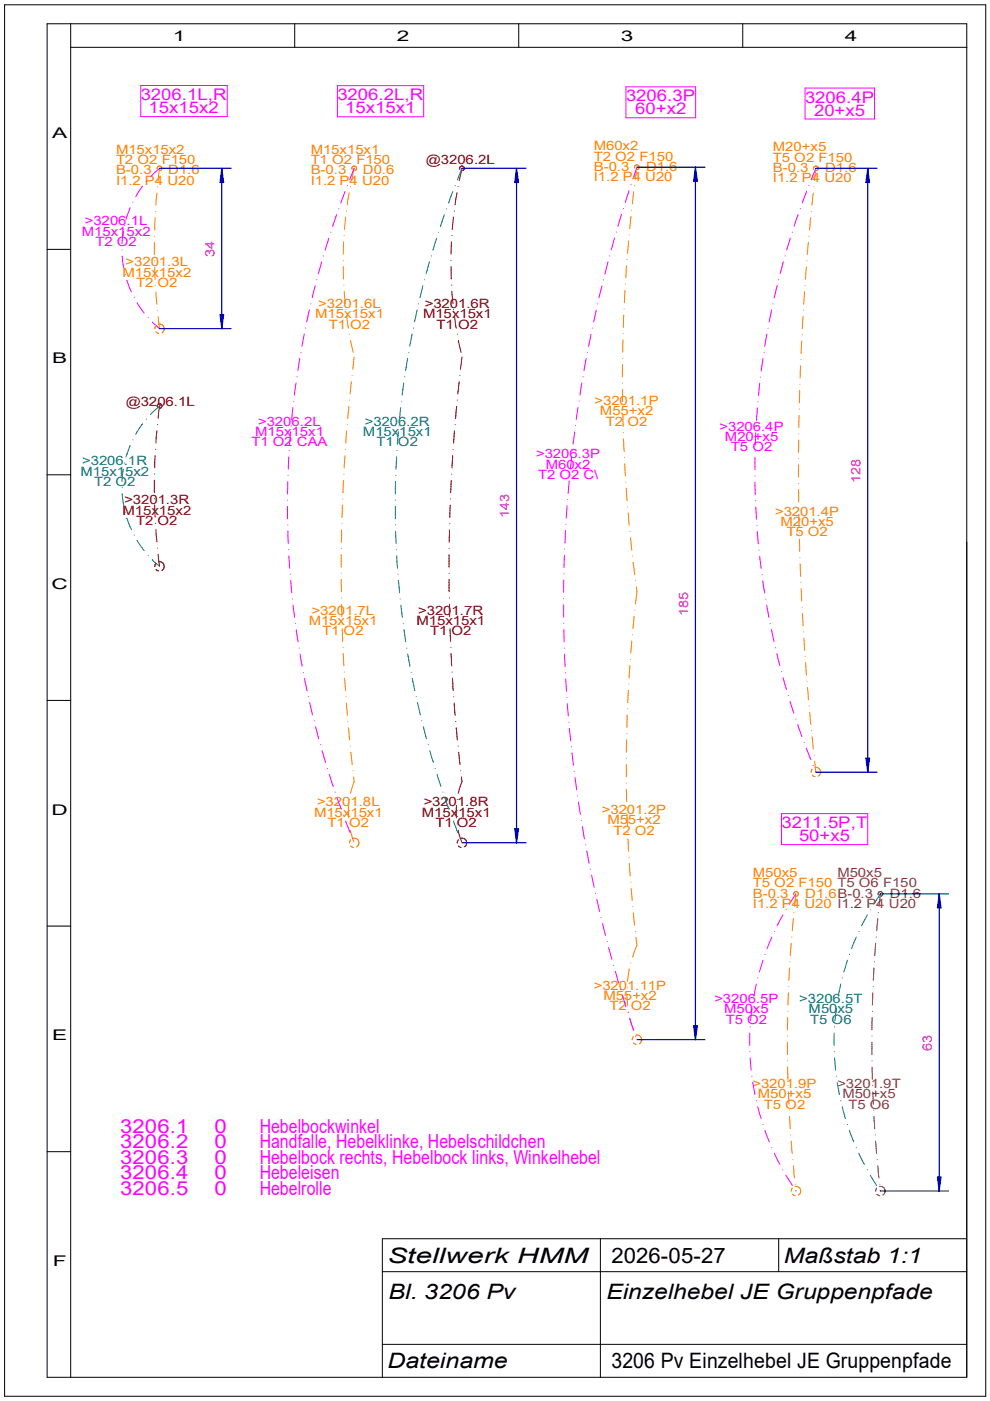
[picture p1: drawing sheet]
<svg xmlns="http://www.w3.org/2000/svg" width="210mm" height="297mm" viewBox="0 0 210 297" stroke-linecap="round" stroke-linejoin="round" font-family="sans-serif">
<g fill="none" stroke="#000" stroke-width=".21">
<path d="M1 1h208v295h-208zM10 5h195v287h-195zM15 10h190M15 5v287M62.5 5v5M110 5v5M157.5 5v5M10 52.9h5M10 100.7h5M10 148.5h5M10 196.3h5M10 244.2h5"/>
<path d="M81.1 269.6h123.9M127.3 262.6v29.4M165.1 262.6v7M205 262.6h-123.9v29.4M81.1 285h123.9"/>
</g>
<g fill="none" stroke="#f0f" stroke-width=".21">
<path d="M29.8 18.1h18.4v6.6h-18.4zM71.5 18.2h18.3v6.6h-18.3zM132.7 18.4h14.8v6.6h-14.8zM170.7 18.7h14.7v6.5h-14.7zM30.2 39.5l-1.4 2.2M31 38.5h.1M33.8 35.7l-1.9 1.8M73.6 39.4h.1M75.1 35.7l-1 2.4M133.8 39.2h.1M135 35.4l-.8 2.5M171.5 39.3h.1"/>
<path d="M173 35.7l-1 2.4M25.9 53h.1M25.9 54.3l.3 2.6M26.2 49.1l-.3 2.6M26.4 47.8h.1M26.5 58.2h.1M26.9 59.4l1 2.5M27.6 44l-.9 2.5M28.2 42.8h.1M67.1 59.3h.1M68.2 55.5l-.7 2.5M68.6 54.3h.1"/>
<path d="M69.7 50.5l-.7 2.5M70.1 49.2h.1M71.4 45.5l-.9 2.5M71.8 44.3h.1M73.2 40.6l-.9 2.5M127.9 59.4h.1M128.9 55.5l-.6 2.6M129.2 54.3h.1M130.3 50.5l-.7 2.5M130.7 49.2h.1M131.8 45.4l-.8 2.6M132.2 44.2h.1"/>
<path d="M133.3 40.4l-.7 2.5M165.1 59.3h.1M166.1 55.5l-.7 2.5M166.5 54.3h.1M167.6 50.5l-.8 2.5M168 49.2h.1M169.2 45.5l-.8 2.5M169.7 44.2h.1M171 40.6l-.9 2.4M28.4 63.1h.1M29.1 64.2v.1M29.1 64.3l1.5 2.1"/>
<path d="M31.4 67.4h.1M32.3 68.3l1.5 1.4M62.9 79.9h.1M63.5 76l-.3 2.6M63.8 74.7h.1M64.5 70.8l-.5 2.6M64.8 69.6h.1M65.6 65.7l-.6 2.5M65.9 64.4h.1M66.8 60.6l-.6 2.5M123.6 79.9h.1M124.3 76l-.5 2.6"/>
<path d="M124.5 74.7h.1M125.3 70.9l-.5 2.5M125.6 69.6h.1M126.4 65.7l-.5 2.6M126.7 64.4h.1M127.6 60.6l-.6 2.6M161.2 80h.1M161.8 76l-.4 2.7M162 74.8h.1M162.6 70.9l-.5 2.5M162.8 69.6h.1M163.6 65.7l-.5 2.6"/>
<path d="M163.9 64.4h.1M164.8 60.6l-.6 2.6M61.3 96.9l-.2 2.6M61.3 95.5h.1M61.6 91.6l-.2 2.6M61.7 90.3h.1M62.1 86.4l-.3 2.6M62.3 85.1h.1M62.8 81.2l-.4 2.6M121.2 96.8l-.3 2.6M121.4 95.5h.1M121.8 91.6l-.3 2.5"/>
<path d="M122 90.3h.1M122.6 86.4l-.4 2.5M122.8 85h.1M123.4 81.2l-.4 2.6M160.1 97v2.6M160.1 95.7h.1M160.2 91.7l-.1 2.7M160.3 90.4h.1M160.6 86.5l-.2 2.6M160.7 85.2h.1M161.1 81.2l-.3 2.7M61 107.4v2.6"/>
<path d="M61 106h.1M61 102.1v2.6M61 111.3h.1M61 100.8h.1M61 112.6l.1 2.6M61.2 116.5h.1M61.3 117.9l.1 2.6M119.7 117.7l-.1 2.7M119.7 116.4h.1M119.9 112.5l-.1 2.6M120 111.2h.1M120.2 107.2l-.1 2.7"/>
<path d="M120.4 105.9h.1M120.7 102l-.3 2.6M120.8 100.7h.1M160.1 102.2v2.7M160.1 100.9h.1M160.2 106.2h.1M160.2 107.5l.2 2.6M160.5 111.4h.1M160.6 112.7l.2 2.6M160.9 116.6h.1M161.1 117.9l.3 2.6M61.5 121.8h.1"/>
<path d="M61.6 123.1l.2 2.6M62 127h.1M62.1 128.3l.3 2.6M62.6 132.2h.1M62.8 133.5l.4 2.6M63.4 137.4h.1M63.6 138.7l.5 2.6M119.5 128.2v2.7M119.5 126.9h.1M119.5 132.2h.1M119.5 133.5l.1 2.6M119.5 121.7h.1"/>
<path d="M119.5 123v2.6M119.6 137.4h.1M119.7 138.7l.1 2.7M161.5 121.8h.1M161.7 123.1l.4 2.6M162.3 127h.1M162.6 128.3l.4 2.6M163.3 132.2h.1M163.5 133.5l.6 2.6M164.4 137.3h.1M164.7 138.6l.7 2.5M64.3 142.6h.1"/>
<path d="M64.6 143.8l.5 2.6M65.4 147.7h.1M65.7 149l.6 2.6M66.6 152.8h.1M66.9 154.1l.7 2.5M67.9 157.9h.1M68.3 159.2l.7 2.5M119.9 142.7h.1M119.9 143.9l.2 2.7M120.2 147.9h.1M120.3 149.2l.2 2.6M120.6 153.1h.1"/>
<path d="M120.7 154.4l.3 2.7M121.1 158.3h.1M121.3 159.6l.3 2.7M165.7 142.4h.1M166 143.7l.8 2.5M167.1 147.4h.1M167.5 148.7l.8 2.5M168.7 152.4h.1M169.2 153.7l.8 2.5M170.5 157.4h.1M170.9 158.6l1 2.5M69.4 162.9h.1"/>
<path d="M69.8 164.2l.9 2.5M71 167.9h.1M71.5 169.2l.8 2.4M72.8 172.8h.1M73.3 174.1l.9 2.4M74.7 177.8h.1M121.8 163.5v.1M121.9 164.8l.4 2.7M122.4 168.7h.1M122.6 170.1l.5 2.5M123.2 173.9h.1M123.5 175.2l.4 2.6"/>
<path d="M124.2 179.1h.1M165.7 172.5h18.3v6.6h-18.3zM172.4 162.3h.1M172.9 163.5l.1 .2M124.4 180.4l.5 2.6M125.1 184.3h.1M125.4 185.5l.6 2.6M126.2 189.4h.1M126.5 190.7l.6 2.6M127.4 194.5h.1M127.8 195.8l.6 2.5M128.7 199.6h.1"/>
<path d="M163.7 198.7l-1.1 2.4M164.2 197.5h.1M166 194l-1.2 2.3M166.7 192.9h.1M168.7 189.5l-1.4 2.2M129 200.9l.8 2.5M130.1 204.7h.1M130.5 206l.7 2.4M131.6 209.7h.1M132 211l.7 2.5M133.1 214.7h.1M133.6 216l.8 2.5"/>
<path d="M134.8 219.7h.1M159 219v2.7M159 217.7h.1M159.4 213.8l-.3 2.6M159.6 212.5h.1M160.4 208.6l-.5 2.6M160.7 207.3h.1M161.8 203.6l-.8 2.5M162.2 202.4h.1M159 223h.1M159 224.3l.3 2.6M159.4 228.2h.1"/>
<path d="M159.6 229.5l.5 2.6M160.4 233.4h.1M160.7 234.7l.7 2.5M161.8 238.4h.1M162.2 239.6l.9 2.5M163.6 243.3h.1M164.2 244.5l1.2 2.3M165.9 248h.1M166.6 249.2l1.4 2.2M168.7 252.5h.1"/>
</g>
<g fill="none" stroke="#ff8000" stroke-width=".21">
<path d="M33.4 35.6h-.1M33.4 39.6h.1M33.4 35.9v-.4a.5 .5 0 0 1 .8-.1 .5 .5 0 0 1-.3 .8M33.8 35.7l-.3 2.6M74.3 39.5h.1M74.7 35.9a.5 .5 0 0 1 .2-.7 .5 .5 0 0 1 .7 .2 .5 .5 0 0 1-.2 .7l-.2 .1M75.1 35.7l-.6 2.6M75.3 36.2h.1M134.5 39.4h.1M134.6 35.6a.49 .49 0 0 1 .4-.6 .49 .49 0 0 1 .6 .4 .49 .49 0 0 1-.5 .5M135 35.4l-.3 2.7M172.5 35.9v-.2a.54 .54 0 0 1 .9-.4v.6l-.3 .3"/>
<path d="M172.5 35.9h.1M172.5 35.6h.1M172.6 39.6h.1M172.8 35.2h.1M173 35.7l-.3 2.6M32.7 51.4v2.6M32.8 50.1h.1M32.8 55.3h.1M32.8 56.6l.1 2.7M32.9 46.1l-.1 2.7M33 44.8h.1M33.3 40.9l-.2 2.6"/>
<path d="M72.8 55.2h.1M72.8 56.5v2.6M72.9 51.3l-.1 2.6M72.9 50h.1M73.3 46l-.3 2.6M73.4 44.7h.1M74 40.9l-.4 2.5M132.8 56.3l-.1 2.6M132.9 55h.1M133.3 51.1l-.2 2.6M133.4 49.8h.1M133.8 45.9l-.3 2.6"/>
<path d="M133.9 44.6h.1M134.4 40.6l-.3 2.7M171 56.6l-.2 2.6M171.1 55.3h.1M171.4 51.3l-.2 2.7M171.5 50.1h.1M171.9 46.1l-.3 2.7M172 44.8h.1M172.4 40.9l-.3 2.6M32.8 69.7h.1M33 60.6h.1M33.1 61.9l.2 2.6"/>
<path d="M33.1 69l-.3 .7M33.1 70.4l.6 .3M33.4 65.8h.1M33.5 67.1l.3 2.6M33.7 68.7a1.01 1.01 0 0 1 1 .7 1.01 1.01 0 0 1-.4 1.2M72.9 60.5h.1M73 61.8l.2 2.6M73.3 65.7h.1M73.5 67l.4 2.6M74.1 70.9h.1M74.3 72.2l.6 2.5M74.6 79.6h.1"/>
<path d="M75.1 75.7l-.3 2.6M132 76h.1M132 77.3v2.6M132.1 72.1l-.1 2.6M132.1 70.7h.1M132.2 66.8v2.6M132.3 65.5h.1M132.5 61.6l-.1 2.6M132.6 60.2h.1M169.7 77.6l-.1 2.6M169.8 76.2h.1M170 72.3l-.2 2.6"/>
<path d="M170.1 71h.1M170.3 67.1l-.2 2.6M170.3 65.7h.1M170.4 64.4v.1M170.6 61.8l-.2 2.6M170.7 60.5h.1M73.2 96.6l-.2 2.6M73.2 95.3h.1M73.5 91.4l-.2 2.6M73.6 90h.1M74 86.1l-.3 2.6M74.1 84.8h.1"/>
<path d="M74.5 80.9l-.3 2.6M132 81.2h.1M132 82.5v2.7M132 87.8l.1 2.6M132 86.5h.1M132.2 91.7h.1M132.2 93l.1 2.7M132.3 95.7h.1M132.4 97h.1M132.5 98.3l.1 2.6M169.3 98.6v2.6M169.3 97.2h.1"/>
<path d="M169.3 93.3v2.6M169.3 92h.1M169.4 88.1v2.6M169.5 86.7h.1M169.5 82.8v2.6M169.6 81.5h.1M72.3 117.6v2.6M72.4 116.3h.1M72.4 112.4v2.6M72.5 111h.1M72.6 107.1h.1M72.6 107.1l-.1 2.6"/>
<path d="M72.6 105.8h.1M72.8 101.9l-.1 2.6M72.9 100.5h.1M132.7 102.2h.1M132.8 103.5l.2 2.7M132.8 103.5h.1M133.1 107.5h.1M133.2 108.8l.2 2.6M133.6 112.7h.1M133.7 114l.2 2.6M134.1 117.9h.1M134.2 119.2l.4 2.6"/>
<path d="M169.3 103.8v2.6M169.3 102.5h.1M169.3 107.7h.1M169.4 109.1v2.6M169.5 113h.1M169.5 114.3v2.6M169.6 118.2h.1M169.6 119.5l.2 2.7M72.3 122.9l.1 2.6M72.3 121.5h.1M72.4 126.8h.1M72.4 128.1l.1 2.6"/>
<path d="M72.5 132h.1M72.6 133.3l.1 2.6M72.7 137.2h.1M72.8 138.6l.1 2.6M133.6 139.8h.1M133.9 135.9l-.2 2.6M134.1 134.6h.1M134.5 130.6l-.3 2.7M134.6 129.4h.1M134.7 123.1h.1M134.9 124.4l.1 1-.3 2.7M169.8 123.5h.1"/>
<path d="M169.8 124.8l.2 2.6M170.1 128.7h.1M170.1 130l.2 2.7M170.3 134h.1M170.4 135.3l.2 2.6M170.7 139.2h.1M73 142.5h.1M73.1 143.8l.1 2.6M73.3 147.7h.1M73.4 149.1l.3 2.6M73.7 153h.1M73.9 154.3l.2 2.6"/>
<path d="M74.3 158.2h.1M74.4 159.5l.3 2.6M132.8 156.8v2.7M132.9 155.5h.1M133 151.6l-.1 2.6M133.1 150.3h.1M133.2 146.3l-.1 2.7M133.3 145h.1M133.6 141.1l-.2 2.6M170.8 140.5l.2 2.6M171.1 144.4h.1M171.2 145.8l.2 2.6"/>
<path d="M171.5 149.7h.1M171.7 151l.2 2.6M172 154.9h.1M172.2 156.2l.2 2.6M73.9 170.8v2.6M74 174.7h.1M74.1 169.5h.1M74.3 176l.7 2.5M74.3 178.1l-.2 .6M74.3 179.4l.6 .3M74.8 163.4h.1M74.9 177.7a.99 .99 0 0 1 1.1 .6 .99 .99 0 0 1-.4 1.2"/>
<path d="M75 164.7l.1 1-.8 2.5M132.8 162.1v2.6M132.8 167.3l.1 2.7M132.8 160.8h.1M132.8 166h.1M132.9 171.3h.1M132.9 172.6l.1 2.6M133.1 176.5h.1M133.1 177.8l.2 2.7M172.2 163.1l-.2 .6M172.2 164.3l.6 .4M172.6 160.1h.1"/>
<path d="M172.7 161.4l.3 2.3M172.8 162.7a.98 .98 0 0 1 1.1 .6 .98 .98 0 0 1-.4 1.2M133.3 181.8h.1M133.4 183.1l.2 2.6M133.7 187h.1M133.8 188.3l.2 2.6M134.2 192.2h.1M134.3 193.5l.2 2.7M134.7 197.5h.1M134.8 198.8l.1 .3a3.5 3.5 0 0 1-.4 2.8l-.4 1M167.8 200l-.2 2.6M167.9 198.7h.1"/>
<path d="M168.2 194.7l-.2 2.7M168.3 189.4v.3M168.3 189.7h.1M168.3 193.5h.1M168.3 189.3v.1M168.5 189.1l-.2 .2M168.5 189.1l.3-.1 .4 .4v.3l-.3 .3M168.5 189.1h.1M168.7 189.5l-.2 2.7M132.9 210.7l.2 2.6M133 209.3h.1M133.3 214.6h.1"/>
<path d="M133.4 205.4l-.3 2.6M133.5 215.9l.7 2.5M133.7 204.2h.1M134.2 219.8l-.2 .6M134.3 219.8h-.1M134.7 219.6h.1M134.9 219.5a1.01 1.01 0 0 1 1.1 .6 1.01 1.01 0 0 1-.4 1.2M167 219.7h.1M167 215.7v2.7M167 214.4h.1M167.2 210.5l-.2 2.6M167.2 209.2h.1"/>
<path d="M167.4 205.2l-.1 2.7M167.5 203.9h.1M134 220.4v.1M134.3 221.1l.6 .3M167 221v2.6M167 224.9h.1M167 226.2v2.7M167.1 230.2h.1M167.1 231.5l.2 2.6M167.3 235.4h.1M167.4 236.7l.2 2.6M167.6 240.6h.1"/>
<path d="M167.8 241.9l.2 2.7M168 251.9l-.2 .7M168 253.2l.6 .3M168.1 245.9h.1M168.2 247.2l.2 2.6M168.6 251.5a.99 .99 0 0 1 1.1 .7 .99 .99 0 0 1-.4 1.2M168.6 251.1h.1M168.7 252.4v.1"/>
</g>
<g fill="none" stroke="#800000" stroke-width=".21">
<path d="M97.1 39.5h.1M97.5 35.6h.1M97.5 35.9l.1-.6a.51 .51 0 0 1 .5 0 .51 .51 0 0 1 .3 .5l-.4 .4M98 35.7l-.6 2.6M98 35.2h.1M98.4 35.6h.1M95.6 55.2h.1M95.6 56.5l.1 2.6M95.7 51.3l-.1 2.6M95.8 50h.1M96.1 46l-.2 2.6M96.3 44.7h.1"/>
<path d="M96.9 40.9l-.4 2.5M95.8 60.5h.1M95.8 61.8l.3 2.6M96.2 65.7h.1M96.4 67l.3 2.6M96.9 70.9h.1M97.2 72.2l.5 2.5M97.5 79.6h.1M98 75.7l-.4 2.6M32.9 96.6l-.1 2.6M33 95.2h.1M33.3 91.3l-.2 2.6"/>
<path d="M33.4 86.3v-.4l.3-.3h.3a.54 .54 0 0 1 .3 .5 .54 .54 0 0 1-.3 .5h-.1M33.4 90h.1M33.8 86.1l-.3 2.6M96 96.6l-.2 2.6M96.1 95.3h.1M96.4 91.4l-.2 2.6M96.5 90h.1M96.8 86.1l-.2 2.6M96.9 84.8h.1M97.4 80.9l-.3 2.6M32.7 101.8v2.6M32.8 100.5h.1"/>
<path d="M32.8 105.7h.1M32.8 107.1l.1 2.5M33 111h.1M33.1 112.3l.2 2.6M33.1 119.5l-.2 .3v.3M33.4 116.2h.1M33.5 117.5l.3 2.6M33.7 119.1a1.01 1.01 0 0 1 1 .6 1.01 1.01 0 0 1-.4 1.2M33.7 119.1h.1M95.2 116.3h.1M95.2 117.6v2.6M95.3 112.4l-.1 2.6"/>
<path d="M95.3 111h.1M95.5 107.1l-.1 2.6M95.5 107.1h.1M95.5 105.8h.1M95.7 101.9l-.2 2.6M95.8 100.5h.1M33.1 120.7l.6 .4M95.2 122.9v2.6M95.2 121.5h.1M95.2 126.8h.1M95.3 128.1v2.6M95.4 132h.1"/>
<path d="M95.4 133.3l.1 2.6M95.6 137.2h.1M95.6 138.6l.2 2.6M95.8 142.5h.1M95.9 143.8l.2 2.6M96.2 147.7h.1M96.3 149.1l.2 2.6M96.6 153h.1M96.7 154.3l.3 2.6M97.1 158.2h.1M97.2 159.5h.1M97.2 159.5l.3 2.6"/>
<path d="M96.8 170.8v2.6M96.9 174.7h.1M96.9 169.5h.1M97.2 176l.7 2.5M97.2 178.1l-.3 .6M97.2 179.4l.6 .3M97.7 163.4h.1M97.8 177.7a.99 .99 0 0 1 1.1 .6 .99 .99 0 0 1-.4 1.2M97.8 164.7l.2 1-.8 2.5"/>
</g>
<g fill="none" stroke="#008080" stroke-width=".21">
<path d="M96.5 39.4h.1M98 35.7l-1 2.4M90 59.3h.1M91.1 55.5l-.8 2.5M91.4 54.3h.1M92.6 50.5l-.8 2.5M93 49.2h.1M94.2 45.5l-.8 2.5M94.7 44.3h.1M96 40.6l-.9 2.5M85.8 79.9h.1M86.4 76l-.4 2.6"/>
<path d="M86.7 74.7h.1M87.4 70.8l-.5 2.6M87.6 69.6h.1M88.4 65.7l-.5 2.5M88.7 64.4h.1M89.7 60.6l-.7 2.5M26.2 99.5l-.3 2.6M26.4 98.2h.1M27.6 94.4l-.9 2.5M28.2 93.3h.1M30.2 89.9l-1.4 2.2M31 88.9h.1"/>
<path d="M33.8 86.1l-1.9 1.8M84.1 96.9l-.2 2.6M84.2 95.5h.1M84.5 91.6l-.3 2.6M84.6 90.3h.1M85 86.4l-.3 2.6M85.1 85.1h.1M85.6 81.2l-.3 2.6M25.9 103.4h.1M25.9 104.7l.3 2.6M26.5 108.6h.1M26.9 109.9l1 2.4"/>
<path d="M28.4 113.5h.1M29.1 114.6l1.5 2.2M31.4 117.8h.1M32.3 118.7l1.5 1.4M83.8 107.4v2.6M83.8 106h.1M83.9 102.1l-.1 2.6M83.9 112.6l.1 2.6M83.9 111.3h.1M83.9 100.8h.1M84 116.5h.1M84.1 117.9l.2 2.6"/>
<path d="M84.4 121.8h.1M84.5 123.1l.2 2.6M84.8 127h.1M85 128.3l.3 2.6M85.5 132.2h.1M85.6 133.5l.4 2.6M86.2 137.4h.1M86.4 138.7l.5 2.6M87.2 142.6h.1M87.4 143.8l.5 2.6M88.2 147.7h.1M88.6 149l.5 2.6"/>
<path d="M89.4 152.8h.1M89.7 154.1l.7 2.5M90.8 157.9h.1M91.1 159.2l.8 2.5M92.2 162.9h.1M92.7 164.2l.8 2.5M93.9 167.9h.1M94.3 169.2l.9 2.4M95.7 172.8h.1M96.1 174.1l1 2.4M97.6 177.8h.1M181.6 198.7l-1 2.4"/>
<path d="M182.1 197.5h.1M183.9 194l-1.2 2.3M184.6 192.9h.1M186.6 189.5l-1.3 2.2M176.9 219v2.7M177 217.7h.1M177.3 213.8l-.3 2.6M177.5 212.5h.1M178.3 208.6l-.6 2.6M178.6 207.3h.1M179.7 203.6l-.8 2.5M180.1 202.4h.1"/>
<path d="M176.9 223h.1M177 224.3l.2 2.6M177.3 228.2h.1M177.5 229.5l.5 2.6M178.3 233.4h.1M178.6 234.7l.6 2.5M179.7 238.4h.1M180.1 239.6l.9 2.5M181.5 243.3h.1M182.1 244.5l1.2 2.3M183.9 248h.1M184.5 249.2l1.4 2.2"/>
<path d="M186.6 252.5h.1"/>
</g>
<g fill="none" stroke="#804040" stroke-width=".21">
<path d="M185.7 200l-.2 2.6M185.8 198.7h.1M186.1 194.7l-.2 2.7M186.2 189.7v-.3a.5 .5 0 0 1 .4-.4 .5 .5 0 0 1 .5 .3l.1 .4-.4 .3M186.2 193.5h.1M186.6 189.5l-.2 2.7M184.9 219.7h.1M184.9 215.7v2.7M185 214.4h.1M185 210.5v2.6M185.1 209.2h.1M185.3 205.2l-.1 2.7"/>
<path d="M185.4 203.9h.1M184.9 221v2.6M184.9 224.9h.1M184.9 226.2l.1 2.7M185 230.2h.1M185 231.5l.2 2.6M185.3 235.4h.1M185.3 236.7l.2 2.6M185.5 240.6h.1M185.6 241.9l.2 2.7M185.9 251.9l-.2 .7M185.9 253.2l.6 .3"/>
<path d="M186 245.9h.1M186.1 247.2l.3 2.6M186.5 251.5a.99 .99 0 0 1 1.1 .7 .99 .99 0 0 1-.4 1.2M186.5 251.1h.1M186.6 252.4v.1"/>
</g>
<path d="M33.8 35.7h15.2M47 35.7v34M33.8 69.7h15.2" fill="none" stroke="#0000b4" stroke-width=".25"/>
<path d="M47 35.7l.4 3h-.7z" fill="#0000b4"/>
<path d="M47 35.7l.4 3h-.7z" fill="none" stroke="#0000b4" stroke-width=".25"/>
<path d="M46.7 66.7h.7l-.4 3z" fill="#0000b4"/>
<path d="M46.7 66.7h.7l-.4 3z" fill="none" stroke="#0000b4" stroke-width=".25"/>
<g fill="#fff">
<path d="M43 50.9h3v3.5z"/>
<path d="M43 50.9l3 3.5h-3z"/>
</g>
<path d="M98 35.7h13.5M109.5 35.7v143M98 178.7h13.5" fill="none" stroke="#0000b4" stroke-width=".25"/>
<path d="M109.5 35.7l.4 3h-.8z" fill="#0000b4"/>
<path d="M109.5 35.7l.4 3h-.8z" fill="none" stroke="#0000b4" stroke-width=".25"/>
<path d="M109.1 175.7h.8l-.4 3z" fill="#0000b4"/>
<path d="M109.1 175.7h.8l-.4 3z" fill="none" stroke="#0000b4" stroke-width=".25"/>
<g fill="#fff">
<path d="M105.5 104.6h3v5.3z"/>
<path d="M105.5 104.6l3 5.3h-3z"/>
</g>
<path d="M135 35.4h14.5M147.4 35.4v185M135 220.4h14.5" fill="none" stroke="#0000b4" stroke-width=".25"/>
<path d="M147.4 35.4l.5 3h-.8z" fill="#0000b4"/>
<path d="M147.4 35.4l.5 3h-.8z" fill="none" stroke="#0000b4" stroke-width=".25"/>
<path d="M147.1 217.5h.8l-.5 2.9z" fill="#0000b4"/>
<path d="M147.1 217.5h.8l-.5 2.9z" fill="none" stroke="#0000b4" stroke-width=".25"/>
<g fill="#fff">
<path d="M143.4 125.3h3.1v5.3z"/>
<path d="M143.4 125.3l3.1 5.3h-3.1z"/>
</g>
<path d="M173 35.7h13M184 35.7v128M173 163.7h13" fill="none" stroke="#0000b4" stroke-width=".25"/>
<path d="M184 35.7l.4 3h-.8z" fill="#0000b4"/>
<path d="M184 35.7l.4 3h-.8z" fill="none" stroke="#0000b4" stroke-width=".25"/>
<path d="M183.6 160.7h.8l-.4 3z" fill="#0000b4"/>
<path d="M183.6 160.7h.8l-.4 3z" fill="none" stroke="#0000b4" stroke-width=".25"/>
<g fill="#fff">
<path d="M179.9 97.1h3.1v5.3z"/>
<path d="M179.9 97.1l3.1 5.3h-3.1z"/>
</g>
<path d="M186.6 189.5h14.5M199.1 189.5v63M186.6 252.5h14.5" fill="none" stroke="#0000b4" stroke-width=".25"/>
<path d="M199.1 189.5l.4 3h-.7z" fill="#0000b4"/>
<path d="M199.1 189.5l.4 3h-.7z" fill="none" stroke="#0000b4" stroke-width=".25"/>
<path d="M198.8 249.6h.7l-.4 2.9z" fill="#0000b4"/>
<path d="M198.8 249.6h.7l-.4 2.9z" fill="none" stroke="#0000b4" stroke-width=".25"/>
<g fill="#fff">
<path d="M195.1 219.3h3v3.5z"/>
<path d="M195.1 219.3l3 3.5h-3z"/>
</g>
<g font-size="4.5">
<text x="82.2" y="267.9">Stellwerk HMM</text>
<text x="129.7" y="267.7">2026-05-27</text>
<text x="166.2" y="267.9">Maßstab 1:1</text>
<text x="82.4" y="275.4">Bl. 3206 Pv</text>
<text x="128.6" y="275.4">Einzelhebel JE Gruppenpfade</text>
<text x="82.2" y="290.1">Dateiname</text>
<text x="129.7" y="290.1">3206 Pv Einzelhebel JE Gruppenpfade</text>
</g>
<g font-size="4.1" fill="#f0f">
<text x="25.5" y="240.2">3206.1</text>
<text x="25.5" y="243.5">3206.2</text>
<text x="45.5" y="240.2">0</text>
<text x="45.5" y="243.5">0</text>
<text x="55.1" y="240.2">Hebelbockwinkel</text>
<text x="55.1" y="243.5">Handfalle, Hebelklinke, Hebelschildchen</text>
<text x="25.5" y="246.7">3206.3</text>
<text x="25.5" y="250">3206.4</text>
<text x="45.5" y="246.7">0</text>
<text x="45.5" y="250">0</text>
<text x="55.1" y="246.7">Hebelbock rechts, Hebelbock links, Winkelhebel</text>
<text x="55.1" y="250">Hebeleisen</text>
<text x="25.5" y="253.3">3206.5</text>
<text x="45.5" y="253.3">0</text>
<text x="55.1" y="253.3">Hebelrolle</text>
</g>
<g font-size="3.4" fill="#f0f">
<text x="29.8" y="21.3">3206.1L,R</text>
<text x="71.5" y="21.3">3206.2L,R</text>
<text x="132.8" y="21.5">3206.3P</text>
<text x="170.7" y="21.8">3206.4P</text>
<text x="31.5" y="24">15x15x2</text>
<text x="73.2" y="24">15x15x1</text>
<text x="134.7" y="24.3">60+x2</text>
<text x="172.6" y="24.5">20+x5</text>
<text x="165.7" y="175.6">3211.5P,T</text>
<text x="169.4" y="178.3">50+x5</text>
</g>
<g font-size="3.1">
<text x="36.6" y="8.6">1</text>
<text x="84.1" y="8.6">2</text>
<text x="131.6" y="8.6">3</text>
<text x="179.1" y="8.6">4</text>
<text x="11" y="29.2">A</text>
<text x="11" y="77">B</text>
<text x="10.9" y="124.9">C</text>
<text x="10.9" y="172.7">D</text>
<text x="11" y="220.6">E</text>
<text x="11.2" y="268.4">F</text>
</g>
<g font-size="2.7" fill="#ff8000">
<text x="24.6" y="32.6">M15x15x2</text>
<text x="24.6" y="34.8">T2 O2 F150</text>
<text x="65.9" y="32.6">M15x15x1</text>
<text x="65.9" y="34.8">T1 O2 F150</text>
<text x="125.9" y="31.8">M60x2</text>
<text x="125.9" y="34">T2 O2 F150</text>
<text x="163.9" y="32">M20+x5</text>
<text x="163.9" y="34.2">T5 O2 F150</text>
<text x="24.6" y="37">B-0.3</text>
<text x="24.6" y="39.2">I1.2 P4 U20</text>
<text x="35.7" y="37">D1.6</text>
<text x="65.9" y="37">B-0.3</text>
<text x="65.9" y="39.2">I1.2 P4 U20</text>
<text x="77" y="37">D0.6</text>
<text x="125.9" y="36.2">B-0.3</text>
<text x="125.9" y="38.4">I1.2 P4 U20</text>
<text x="137" y="36.2">D1.6</text>
<text x="163.9" y="36.4">B-0.3</text>
<text x="163.9" y="38.6">I1.2 P4 U20</text>
<text x="175" y="36.4">D1.6</text>
<text x="26" y="58.7">M15x15x2</text>
<text x="26.6" y="56.5">&gt;3201.3L</text>
<text x="28.9" y="60.9">T2 O2</text>
<text x="67.5" y="65.3">&gt;3201.6L</text>
<text x="66.8" y="67.5">M15x15x1</text>
<text x="69.7" y="69.7">T1 O2</text>
<text x="126.1" y="85.9">&gt;3201.1P</text>
<text x="127.2" y="88.1">M55+x2</text>
<text x="128.5" y="90.3">T2 O2</text>
<text x="164.3" y="109.3">&gt;3201.4P</text>
<text x="165.5" y="111.5">M20+x5</text>
<text x="166.8" y="113.7">T5 O2</text>
<text x="66.1" y="130.3">&gt;3201.7L</text>
<text x="65.4" y="132.5">M15x15x1</text>
<text x="68.3" y="134.7">T1 O2</text>
<text x="66.6" y="173.2">M15x15x1</text>
<text x="67.2" y="171">&gt;3201.8L</text>
<text x="127.6" y="172.6">&gt;3201.2P</text>
<text x="69.5" y="175.4">T1 O2</text>
<text x="128.8" y="174.8">M55+x2</text>
<text x="130" y="177">T2 O2</text>
<text x="159.6" y="185.9">M50x5</text>
<text x="159.6" y="188.1">T5 O2 F150 T5 O6 F150</text>
<text x="159.6" y="190.3">B-0.3</text>
<text x="170.7" y="190.3">D1.6B-0.3</text>
<text x="159.6" y="192.5">I1.2 P4 U20 I1.2 P4 U20</text>
<text x="125.9" y="209.8">&gt;3201.11P</text>
<text x="127.9" y="212">M55+x2</text>
<text x="129.2" y="214.2">T2 O2</text>
<text x="159.6" y="230.6">&gt;3201.9P</text>
<text x="160.7" y="232.8">M50+x5</text>
<text x="162" y="235">T5 O2</text>
</g>
<g font-size="2.7" fill="#800000">
<text x="90.3" y="34.8">@3206.2L</text>
<text x="90.1" y="65.3">&gt;3201.6R</text>
<text x="89.7" y="67.5">M15x15x1</text>
<text x="92.6" y="69.7">T1 O2</text>
<text x="26.7" y="86">@3206.1L</text>
<text x="26.4" y="106.9">&gt;3201.3R</text>
<text x="26" y="109.1">M15x15x2</text>
<text x="28.9" y="111.3">T2 O2</text>
<text x="88.7" y="130.3">&gt;3201.7R</text>
<text x="88.3" y="132.5">M15x15x1</text>
<text x="91.2" y="134.7">T1 O2</text>
<text x="89.5" y="173.2">M15x15x1</text>
<text x="89.8" y="171">&gt;3201.8R</text>
<text x="92.3" y="175.4">T1 O2</text>
</g>
<g font-size="2.7" fill="#f0f">
<text x="18" y="47.8">&gt;3206.1L</text>
<text x="17.4" y="50">M15x15x2</text>
<text x="20.2" y="52.2">T2 O2</text>
<text x="53.3" y="94.7">T1 O2 CAA</text>
<text x="54.1" y="92.5">M15x15x1</text>
<text x="54.7" y="90.3">&gt;3206.2L</text>
<text x="152.6" y="91.3">&gt;3206.4P</text>
<text x="153.7" y="93.5">M20+x5</text>
<text x="155" y="95.7">T5 O2</text>
<text x="113.7" y="97.2">&gt;3206.3P</text>
<text x="114.1" y="101.6">T2 O2 C\</text>
<text x="115.7" y="99.4">M60x2</text>
<text x="151.5" y="212.6">&gt;3206.5P</text>
<text x="153.5" y="214.8">M50x5</text>
<text x="153.9" y="217">T5 O2</text>
</g>
<g font-size="2.7" fill="#b400b4">
<text x="45.5" y="54.4" transform="rotate(-90 45.5 54.4)">34</text>
<text x="182.4" y="102.4" transform="rotate(-90 182.4 102.4)">128</text>
<text x="108" y="109.9" transform="rotate(-90 108 109.9)">143</text>
<text x="145.9" y="130.6" transform="rotate(-90 145.9 130.6)">185</text>
<text x="197.6" y="222.8" transform="rotate(-90 197.6 222.8)">63</text>
</g>
<g font-size="2.7" fill="#008080">
<text x="77" y="92.5">M15x15x1</text>
<text x="77.3" y="90.3">&gt;3206.2R</text>
<text x="79.8" y="94.7">T1 O2</text>
<text x="17.1" y="100.9">M15x15x2</text>
<text x="17.4" y="98.7">&gt;3206.1R</text>
<text x="19.9" y="103.1">T2 O2</text>
<text x="169.5" y="212.6">&gt;3206.5T</text>
<text x="171.5" y="214.8">M50x5</text>
<text x="171.8" y="217">T5 O6</text>
</g>
<g font-size="2.7" fill="#804040">
<text x="177.5" y="185.9">M50x5</text>
<text x="188.6" y="190.3">D1.6</text>
<text x="177.5" y="230.6">&gt;3201.9T</text>
<text x="178.6" y="232.8">M50+x5</text>
<text x="179.9" y="235">T5 O6</text>
</g>
</svg>
